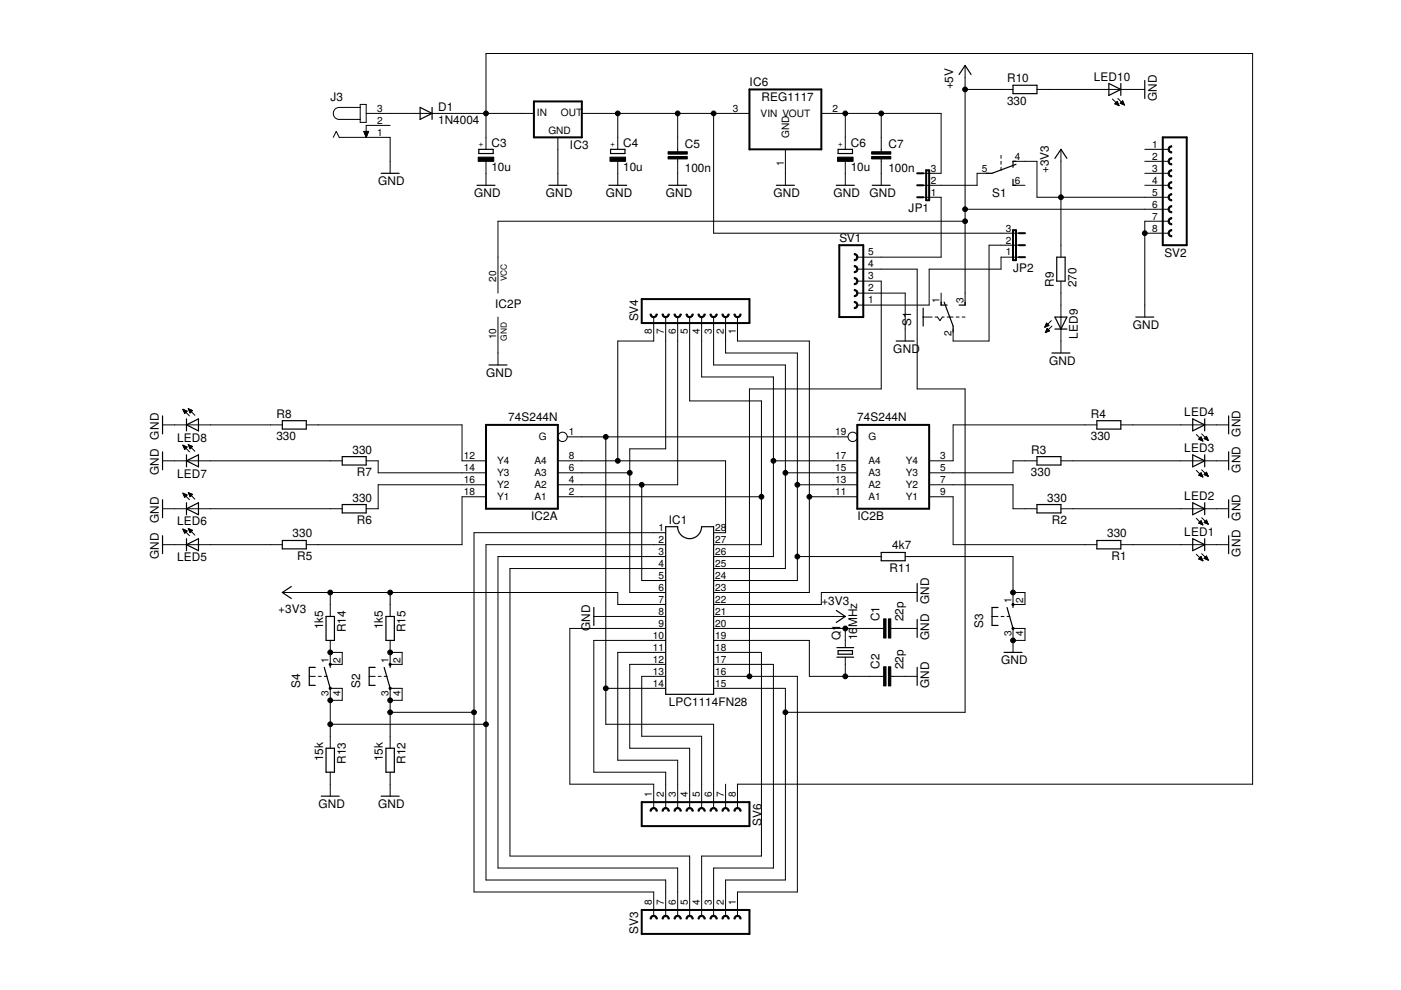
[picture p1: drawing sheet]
<svg xmlns="http://www.w3.org/2000/svg" width="297mm" height="210mm" viewBox="0 0 297 210" stroke-linecap="round" stroke-linejoin="round" font-family="sans-serif">
<g fill="none" stroke="#000" stroke-width=".25">
<path d="M203.3 15.8l1.3-1.9 1.3 1.9M214.8 18.1h5.1v1.8h-5.1zM235.1 17.7l2.5 1.3-2.5 1.2zM237.6 17.7v2.5M242.7 17.1v3.8M80.8 36.7h3.8M89.1 22.8l2.5 1.2-2.5 1.3zM91.6 22.8v2.5M101.1 39.3h3.8M101.5 31.7h3.1v.9h-3.1zM116.4 39.3h3.8M129.1 39.3h3.8"/>
<path d="M129.5 31.7h3v.9h-3zM141.8 39.3h3.8M164.6 39.3h3.8M177.3 39.3h3.8M177.7 31.7h3v.9h-3zM184.9 39.3h3.8M214.8 38v1.3h.6M215.4 34.2h-.6v1.3M215.4 34.8l-5.1 1.9h-1.2M223.7 33.6l1.2-1.9 1.3 1.9M224 54.5h1.8v5.1h-1.8zM103.7 77.4h3.8"/>
<path d="M190 72.3h3.8M195.7 65.3v3.8M199.5 64.1v.6h1.3M200.2 64.1l1.9 5v1.3M204.6 64.1v.6h-1.3M223 74.8h3.8M223.7 67.2h2.5l-1.3 2.6zM223.7 69.8h2.5M240.8 67.2h3.8M34.5 88.2v3.8M34.5 95.8v3.8M39.5 88.8v2.6"/>
<path d="M39.5 96.4v2.6M39.5 90.1l2.6-1.3v2.6zM39.5 97.7l2.6-1.3v2.6zM59.9 89.2h5v1.8h-5zM72.6 96.8h5v1.8h-5zM219.9 96.8h5v1.8h-5zM232.6 89.2h5v1.8h-5zM252.9 88.8l2.5 1.3-2.5 1.3zM252.9 96.4l2.5 1.3-2.5 1.3zM255.4 88.8v2.6M255.4 96.4v2.6M260.5 88.2v3.8"/>
<path d="M260.5 95.8v3.8M34.5 106v3.8M34.5 113.6v3.8M39.5 115.5l2.6-1.3v2.6zM39.5 106.6v2.5M39.5 114.2v2.6M39.5 107.9l2.6-1.3v2.5zM59.9 114.6h5v1.8h-5zM72.6 107h5v1.8h-5zM141.1 111.7h2.6a2.54 2.54 0 0 0 2.5 2.5 2.54 2.54 0 0 0 2.6-2.5h2.5v35.5h-10.2zM186.8 117.1h5.1v1.8h-5.1zM219.9 107h5v1.8h-5z"/>
<path d="M232.6 114.6h5v1.8h-5zM252.9 114.2l2.5 1.3-2.5 1.3zM252.9 106.6l2.5 1.3-2.5 1.2zM255.4 106.6v2.5M255.4 114.2v2.6M260.5 106v3.8M260.5 113.6v3.8M61.8 124.4l-1.9 1.2 1.9 1.3M69.1 130.7h1.8v5.1h-1.8zM81.8 130.7h1.8v5.1h-1.8zM125.9 128.8v3.8M177.3 129.4l1.9 1.3-1.9 1.3"/>
<path d="M177.4 137.3h3.6M177.4 139.3h3.6M177.7 137.9h3v.8h-3zM194.5 123.7v3.8M194.5 131.3v3.8M211.6 128.8h-1.3v3.8h1.3M212.9 138.3h3.8M213.5 128.8l1.3 4.4M214.8 128.2v.6M66.8 141.5h-1.2v3.8h1.2M68.7 141.5l1.3 4.4M69.1 158.6h1.8v5.1h-1.8z"/>
<path d="M70 140.9v.6M79.5 141.5h-1.2v3.8h1.2M81.4 141.5l1.3 4.4M81.8 158.6h1.8v5.1h-1.8zM82.7 140.9v.6M194.5 141.5v3.8M68.1 168.8h3.8M80.8 168.8h3.8"/>
</g>
<g fill="none" stroke="#000" stroke-width=".21">
<path d="M204.6 19h10.2M204.6 13.9v50.8M219.9 19h22.8M70.7 29.1l.6-1.2 .6 1.2h10.8v7.6M76.4 22.8h-4.5a1.27 1.27 0 0 0-1.2 1.2 1.27 1.27 0 0 0 1.2 1.3h4.5M76.4 22.1h1.2v3.9h-1.2zM77.1 27.9h1l-.5 1.2zM77.2 27.9h.9M77.2 28h.9M77.3 28.2h.7M77.3 28.3h.7M77.4 28.4h.5"/>
<path d="M77.4 28.5h.5M77.4 28.7h.4M77.5 28.8h.3M77.6 28.9h.1M77.6 29h.1M77.6 24h35.6M82.7 26.6h-5.1v2.5M103 31.7v-20.4h162.6v155h-109.2v5M103 34.2v5.1M118.3 29.1v10.2M123.4 24h35.5M131 24v7.7"/>
<path d="M131 34.2v5.1M143.7 24v8.2M143.7 33.7v5.6M151.3 24v25.4h64.7M166.5 31.7v7.6M174.1 24h25.4v12.7h-3.8M179.2 24v7.7M179.2 34.2v5.1M186.8 24v8.2M186.8 33.7v5.6M209.7 36.7h-2.5v2.6h-11.5M212.2 32.9v.7"/>
<path d="M212.2 34.2v.6M212.2 35.5v.6M214.8 34.2h5.1v7.6h27.9M214.8 39.3h2.5M224.9 31.7v22.8M235.9 21l1.4 1.4M236.4 22l.5-.5 .4 .9zM236.4 22h.7M236.5 21.9h.5M236.6 21.8h.4M236.7 22.1h.5M236.7 21.7h.2"/>
<path d="M236.9 21.5h.1M236.9 22.3h.3M237 20.9l1.4 1.4M237.2 22.4h.1M237.5 21.9l.9 .4M237.5 21.9l.5-.5 .4 .9M237.5 21.9h.7M237.6 21.8h.6M237.7 21.7h.4M237.8 22h.5M237.9 21.5h.2M238 21.4h.1"/>
<path d="M238.1 22.1h.2M238.4 22.3h.1M242.7 31.7h5.1M242.7 34.2h5.1M242.7 36.7h5.1M242.7 39.3h5.1M181.8 59.6h5v22.9h-27.9v60.9M181.8 57.1h12.7v25.4h10.1v68.5h-38.1M195.7 41.8h3.8v12.7h-17.7M204.6 44.4h43.2M204.6 46.9h-99v15.2M216 54.5h-3.8v2.6h-15.2v7.6h-15.2"/>
<path d="M216 52h-6.3v20.3h-7.6v-2.5M224.9 59.6v15.2M242.7 49.4h5.1M247.8 46.9h-5.1v20.3M105.6 67.2v10.2M138.6 67.2v5.1h-7.6v25.4M141.1 67.2v28h-7.6v30.4h7.6M143.7 67.2v35.6h-25.4M146.2 67.2v17.8h15.2v30.5h-10.1M148.8 67.2v12.7h15.2v38.1h-12.7M151.3 67.2v10.2h15.2v43.1h-15.2M153.8 67.2v7.6h15.3v48.3h-17.8"/>
<path d="M156.4 67.2v5.1h15.2v53.3h-20.3M181.8 62.1h10.1v10.2M195.7 67.2h1.9M198.3 67.2h.5l.5 .8 .5-.8h.4M199.5 62.1v2.6M200.8 67.2h1.3M202.7 67.2h.6M204 67.2h.6M221.6 69.3h.1M221.6 69.2h.4M221.6 69.1h.6M221.6 70.5h.1"/>
<path d="M221.7 68.9h.6M221.7 70.4h.2M221.7 68.8h.5M221.7 70.3h.5M221.8 68.7h.3M221.8 70.1h.7M221.8 68.6h.2M221.8 70h.6M221.9 68.5l.5 .5-.9 .4zM221.9 69.9h.4M222 69.8h.2M222 69.7h.1"/>
<path d="M222.5 70.1l-.5-.5-.4 .9M222.5 70.1l-.9 .4M222.9 68l-1.4 1.4M223 69.1l-1.4 1.4M34.5 97.7h38.1M34.5 90.1h25.4M38.8 94.4l1.4 1.4M38.8 94.4h.1M38.8 94.4l.9 .4M38.8 94.4l.4 .9 .5-.5M38.8 86.8l1.4 1.4M38.8 86.8l.9 .4"/>
<path d="M38.8 86.8l.4 .9M38.8 86.8h.1M38.8 94.5h.3M38.8 86.9h.3M38.9 94.6h.4M38.9 87h.5M38.9 94.8h.7M38.9 87.2h.8M39 94.9h.6M39 87.3h.5M39.1 95h.4M39.1 87.4h.3"/>
<path d="M39.1 95.1h.2M39.1 87.5h.2M39.1 95.2h.1M39.2 87.7h.1M39.7 87.2l-.5 .5M39.9 94.3l1.4 1.4M39.9 94.3l.9 .4-.5 .5M39.9 94.3l.4 .9M39.9 94.3h.1M39.9 86.7l1.4 1.4M39.9 86.7l.9 .3M39.9 86.7l.4 .8 .5-.5"/>
<path d="M39.9 86.7h.1M40 94.4h.2M40 86.8h.3M40 94.5h.5M40 86.9h.6M40.1 94.6h.7M40.1 87h.7M40.1 94.8h.6M40.2 87.2h.5M40.2 94.9h.4M40.2 87.3h.4M40.2 95h.3"/>
<path d="M40.3 87.4h.1M40.3 95.1h.1M40.3 87.5h.1M64.9 90.1h33.1v7.6h5M77.6 97.7h2.6v2.5h22.8M118.3 97.7h35.5v15.2h-2.5M120.2 92.6h59.6M128.4 92.6v61h22.9v17.7M164 97.7h17.8M219.9 97.7h-5.1v2.5h-17.8M224.9 97.7h35.6M232.6 90.1h-30.5v7.6h-5.1"/>
<path d="M237.6 90.1h22.9M253.6 99.7l1.4 1.4M253.6 92.1l1.4 1.4M254.1 93.1l.6-.5 .3 .9zM254.2 93.1h.6M254.3 93.2h.6M254.3 92.9h.5M254.4 92.8h.3M254.6 93.3h.4M254.6 92.7h.1M254.8 99.6l1.4 1.4M254.8 92l1.4 1.4"/>
<path d="M254.9 93.4h.1M255.3 93l.5-.5 .4 .9zM255.3 92.9h.7M255.5 93.1h.6M255.5 92.8h.4M255.6 92.7h.3M255.7 92.6h.1M255.7 93.2h.4M256 93.3h.1M34.5 115.5h25.4M34.5 107.9h38.1M38.8 112.2l1.4 1.4"/>
<path d="M38.8 112.2l.9 .4M38.8 112.2l.4 .9 .5-.5M38.8 104.6l1.4 1.4M38.8 104.6l.9 .3-.5 .6zM38.8 112.2h.2M38.8 104.6h.2M38.9 112.4h.3M38.9 104.8h.4M38.9 112.5h.6M38.9 104.9h.7M39 112.6h.6M39 105h.6"/>
<path d="M39 112.7h.5M39 105.1h.5M39.1 112.9h.3M39.1 105.3h.2M39.1 113h.1M39.1 105.4h.1M39.9 112.1l1.4 1.4M39.9 112.1l.9 .3-.5 .5zM39.9 104.4l1.4 1.4M39.9 104.4l.9 .4-.5 .5zM40 112.1h.1M40 104.5h.2"/>
<path d="M40 112.2h.4M40 104.6h.4M40.1 112.4h.6M40.1 104.8h.6M40.1 112.5h.6M40.1 104.9h.6M40.2 112.6h.4M40.2 105h.4M40.2 112.7h.3M40.2 105.1h.3M40.3 112.9h.1M40.3 105.3h.1"/>
<path d="M103 105.3h-5v10.2h-33.1M103 102.8h-22.8v5.1h-2.6M118.3 105.3h43.1M118.3 100.2h15.2M136.1 102.8v20.3h5M141.1 112.9h-40.6v76.2h38.1v5.1M141.1 115.5h-38.1v71.1h38.1v7.6M141.1 118h-35.5v66h38.1v10.2M166.5 100.2h15.3M169.1 118h17.7M169.1 102.8h12.7M171.6 105.3h10.2"/>
<path d="M191.9 118h22.9v10.2h2.5v-2.6h-2.5M197 105.3h5.1v10.2h30.5M197 102.8h17.8v5.1h5.1M224.9 107.9h35.6M237.6 115.5h22.9M253.6 117.5l1.4 1.4M253.6 109.9l1.4 1.4M254.1 118.5l.9 .4M254.1 118.5l.6-.5 .3 .9M254.1 118.5h.8M254.1 110.9l.6-.5 .3 .9zM254.1 100.8l.6-.6 .3 .9z"/>
<path d="M254.2 110.9h.7M254.2 100.7h.6M254.3 118.4h.5M254.3 110.8h.5M254.3 100.8h.6M254.3 100.5h.5M254.4 110.7h.4M254.4 118.3h.4M254.4 118.6h.5M254.5 111h.4M254.5 100.4h.2M254.5 110.6h.2"/>
<path d="M254.5 118.2h.2M254.5 100.9h.4M254.6 100.3h.1M254.6 110.4h.1M254.6 118h.1M254.7 118.8h.3M254.8 111.2h.2M254.8 117.4l1.4 1.4M254.8 109.8l1.4 1.4M254.8 101h.2M255 118.9h.1M255.3 118.4l.5-.5 .4 .9z"/>
<path d="M255.3 100.6l.5-.5 .4 .9zM255.3 118.4h.7M255.4 110.8h.6M255.4 100.5h.6M255.4 110.7h.6M255.4 118.3h.6M255.4 100.7h.6M255.5 100.4h.4M255.5 110.6h.4M255.5 118.2h.4M255.6 118.5h.5M255.6 100.3h.3"/>
<path d="M255.6 110.9h.5M255.6 110.4h.3M255.7 118h.2M255.7 100.8h.4M255.7 100.2h.1M255.7 110.3h.1M255.8 117.9h.1M255.8 110.3l-.5 .5 .9 .4M255.8 110.3l.4 .9M255.9 118.6h.2M255.9 111h.2M256 100.9h.1"/>
<path d="M256.2 118.8h.1M59.9 125.6h71.1v2.6h10.1M70 135.8v5.1h2.6v-2.6h-2.6M70 125.6v5.1M82.7 135.8v5.1h2.6v-2.6h-2.6M82.7 125.6v5.1M125.9 130.7h15.2M141.1 120.5h-33v61h38.1v12.7M141.1 133.2h-20.3v33.1h17.8v5M141.1 135.8h-15.2v27.9h15.2v7.6M141.1 138.3h-10.1v22.9h12.7v10.1M151.3 130.7h27.9"/>
<path d="M151.3 133.2h36M151.3 135.8h20.3v7.6h15.7M151.3 138.3h10.1v43.2h-12.6v12.7M179.2 133.2v4.1M179.2 139.3v4.1M188.9 133.2h5.6M194.5 125.6h-20.4v2.6h-22.8M210.3 130.7h1.3M212.2 130.7h.7M213.5 130.7h.6M214.8 135.8h2.5v-2.6h-2.5v5.1M65.6 143.4h1.2"/>
<path d="M67.5 143.4h.6M68.7 143.4h.7M70 148.5h2.6v-2.6h-2.6v12.7M70 153.6h33M78.3 143.4h1.2M80.2 143.4h.6M81.4 143.4h.7M82.7 148.5h2.6v-2.6h-2.6v12.7M82.7 151h17.8M128.4 145.9h12.7M141.1 140.9h-7.6v17.7h12.7v12.7M141.1 143.4h-5v12.7h12.7v15.2"/>
<path d="M151.3 140.9h12.7v43.1h-12.7v10.2M151.3 143.4h17.8v45.7h-12.7v5.1M151.3 145.9h15.2v40.7h-12.7v7.6M188.9 143.4h5.6M70 163.7v5.1M82.7 163.7v5.1M153.8 166.3v5"/>
<circle cx="119.3" cy="92.6" r=".99"/>
<circle cx="180.8" cy="92.6" r=".99"/>
</g>
<path d="M101.4 33.3h3.3v.9h-3.3zM129.3 33.3h3.3v.9h-3.3zM141.6 33.2h4.1v.5h-4.1zM141.6 32.2h4.1v.5h-4.1zM177.6 33.3h3.3v.9h-3.3zM184.8 33.2h4.1v.5h-4.1zM184.8 32.2h4.1v.5h-4.1zM187.3 131.2h.6v4.1h-.6zM188.4 131.2h.5v4.1h-.5zM187.3 141.4h.6v4h-.6zM188.4 141.4h.5v4h-.5z" fill="#000" stroke="#000" stroke-width=".21"/>
<g fill="none" stroke="#000" stroke-width=".42">
<path d="M158.9 19h15.2v12.7h-15.2zM113.2 21.5h10.2v7.6h-10.2zM194.5 36.7h1.2M194.5 39.3h1.2M196.4 36.1h.6v6.4h-.6zM246.5 29.1h5.1v22.9h-5.1zM177.9 52h5.1v15.2h-5.1zM194.5 41.8h1.2M214.8 48.8h.6v6.4h-.6zM216 52h1.3M216 49.4h1.3M216 54.5h1.3"/>
<path d="M136.1 63.4h22.8v5.1h-22.8zM103 90.1h15.3v17.8h-15.3zM181.8 90.1h15.2v17.8h-15.2zM136.1 170.1h22.8v5.1h-22.8zM136.1 192.9h22.8v5.1h-22.8z"/>
<circle cx="214.8" cy="128.2" r=".13"/>
<circle cx="214.8" cy="133.2" r=".13"/>
<circle cx="70" cy="145.9" r=".13"/>
<circle cx="70" cy="140.9" r=".13"/>
<circle cx="82.7" cy="145.9" r=".13"/>
<circle cx="82.7" cy="140.9" r=".13"/>
</g>
<g fill="#000" stroke="#000" stroke-width=".21">
<path d="M247.9 36.2l.5-.2v.2a.51 .51 0 0 0-.5 .5 .51 .51 0 0 0 .5 .6v.2a.76 .76 0 0 1-.7-.5 .76 .76 0 0 1 .2-.8z" fill-rule="evenodd"/>
<path d="M247.9 33.7l.5-.3v.3a.51 .51 0 0 0-.5 .5 .51 .51 0 0 0 .5 .5v.3a.76 .76 0 0 1-.7-.5 .76 .76 0 0 1 .2-.8z" fill-rule="evenodd"/>
<path d="M247.9 31.1l.5-.2v.3a.51 .51 0 0 0-.5 .5 .51 .51 0 0 0 .5 .5v.2a.76 .76 0 0 1-.7-.4 .76 .76 0 0 1 .2-.9z" fill-rule="evenodd"/>
<path d="M247.9 38.7l.5-.2v.3a.51 .51 0 0 0-.5 .5 .51 .51 0 0 0 .5 .5v.2a.76 .76 0 0 1-.7-.4 .76 .76 0 0 1 .2-.9z" fill-rule="evenodd"/>
<path d="M181.1 53.8a.76 .76 0 0 1 .8 .7 .76 .76 0 0 1-.8 .8v-.3a.51 .51 0 0 0 .5-.5 .51 .51 0 0 0-.5-.5z" fill-rule="evenodd"/>
<path d="M181.1 56.3a.76 .76 0 0 1 .8 .8 .76 .76 0 0 1-.8 .7v-.2a.51 .51 0 0 0 .5-.5 .51 .51 0 0 0-.5-.5z" fill-rule="evenodd"/>
<path d="M247.9 41.3l.5-.2v.2a.51 .51 0 0 0-.5 .5 .51 .51 0 0 0 .5 .5v.3a.76 .76 0 0 1-.7-.5 .76 .76 0 0 1 .2-.8z" fill-rule="evenodd"/>
<path d="M247.9 48.9l.5-.2v.2a.51 .51 0 0 0-.5 .5 .51 .51 0 0 0 .5 .6v.2a.76 .76 0 0 1-.7-.5 .76 .76 0 0 1 .2-.8z" fill-rule="evenodd"/>
<path d="M247.9 46.4l.5-.3v.3a.51 .51 0 0 0-.5 .5 .51 .51 0 0 0 .5 .5v.3a.76 .76 0 0 1-.7-.5 .76 .76 0 0 1 .2-.8z" fill-rule="evenodd"/>
<path d="M247.9 43.8l.5-.2v.3a.51 .51 0 0 0-.5 .5 .51 .51 0 0 0 .5 .5v.2a.76 .76 0 0 1-.7-.4 .76 .76 0 0 1 .2-.9z" fill-rule="evenodd"/>
<path d="M137.8 66.6h.3a.51 .51 0 0 0 .5 .5 .51 .51 0 0 0 .5-.5h.3a.76 .76 0 0 1-.8 .8 .76 .76 0 0 1-.8-.8z" fill-rule="evenodd"/>
<path d="M140.4 66.6h.2a.51 .51 0 0 0 .5 .5 .51 .51 0 0 0 .5-.5h.3a.76 .76 0 0 1-.8 .8 .76 .76 0 0 1-.7-.8z" fill-rule="evenodd"/>
<path d="M142.9 66.6h.3a.51 .51 0 0 0 .5 .5 .51 .51 0 0 0 .5-.5h.2a.76 .76 0 0 1-.7 .8 .76 .76 0 0 1-.8-.8z" fill-rule="evenodd"/>
<path d="M145.5 66.6h.2a.51 .51 0 0 0 .5 .5 .51 .51 0 0 0 .5-.5h.3a.76 .76 0 0 1-.8 .8 .76 .76 0 0 1-.7-.8z" fill-rule="evenodd"/>
<path d="M148 66.6h.3a.51 .51 0 0 0 .5 .5 .51 .51 0 0 0 .5-.5h.2a.76 .76 0 0 1-.7 .8 .76 .76 0 0 1-.8-.8z" fill-rule="evenodd"/>
<path d="M150.5 66.6h.3a.51 .51 0 0 0 .5 .5 .51 .51 0 0 0 .5-.5h.3a.76 .76 0 0 1-.8 .8 .76 .76 0 0 1-.8-.8z" fill-rule="evenodd"/>
<path d="M153.1 66.6h.2a.51 .51 0 0 0 .5 .5 .51 .51 0 0 0 .5-.5h.3a.76 .76 0 0 1-.8 .8 .76 .76 0 0 1-.7-.8z" fill-rule="evenodd"/>
<path d="M155.6 66.6h.3a.5 .5 0 0 0 .5 .5 .5 .5 0 0 0 .5-.5h.2a.75 .75 0 0 1-.7 .8 .75 .75 0 0 1-.8-.8z" fill-rule="evenodd"/>
<path d="M181.1 58.8a.76 .76 0 0 1 .8 .8 .76 .76 0 0 1-.8 .8v-.3a.51 .51 0 0 0 .5-.5 .51 .51 0 0 0-.5-.5z" fill-rule="evenodd"/>
<path d="M181.1 61.4a.76 .76 0 0 1 .8 .7 .76 .76 0 0 1-.8 .8v-.2a.51 .51 0 0 0 .5-.6 .51 .51 0 0 0-.5-.5z" fill-rule="evenodd"/>
<path d="M181.1 63.9a.76 .76 0 0 1 .8 .8 .76 .76 0 0 1-.8 .7v-.2a.51 .51 0 0 0 .5-.5 .51 .51 0 0 0-.5-.5z" fill-rule="evenodd"/>
<path d="M138 171.4a.78 .78 0 0 1 .9-.1 .78 .78 0 0 1 .5 .7h-.3a.51 .51 0 0 0-.5-.5 .51 .51 0 0 0-.5 .5h-.3z" fill-rule="evenodd"/>
<path d="M140.6 171.4a.78 .78 0 0 1 .8-.1 .78 .78 0 0 1 .5 .7h-.3a.51 .51 0 0 0-.5-.5 .51 .51 0 0 0-.5 .5h-.2z" fill-rule="evenodd"/>
<path d="M143.1 171.4a.78 .78 0 0 1 .9-.1 .78 .78 0 0 1 .4 .7h-.2a.51 .51 0 0 0-.5-.5 .51 .51 0 0 0-.5 .5h-.3z" fill-rule="evenodd"/>
<path d="M145.7 171.4a.78 .78 0 0 1 .8-.1 .78 .78 0 0 1 .5 .7h-.3a.51 .51 0 0 0-.5-.5 .51 .51 0 0 0-.5 .5h-.2z" fill-rule="evenodd"/>
<path d="M148.2 171.4a.78 .78 0 0 1 .8-.1 .78 .78 0 0 1 .5 .7h-.2a.51 .51 0 0 0-.5-.5 .51 .51 0 0 0-.5 .5h-.3z" fill-rule="evenodd"/>
<path d="M150.7 171.4a.78 .78 0 0 1 .9-.1 .78 .78 0 0 1 .5 .7h-.3a.51 .51 0 0 0-.5-.5 .51 .51 0 0 0-.5 .5h-.3z" fill-rule="evenodd"/>
<path d="M153.3 171.4a.78 .78 0 0 1 .8-.1 .78 .78 0 0 1 .5 .7h-.3a.51 .51 0 0 0-.5-.5 .51 .51 0 0 0-.5 .5h-.2z" fill-rule="evenodd"/>
<path d="M155.8 171.4a.76 .76 0 0 1 .9-.1 .76 .76 0 0 1 .4 .7h-.2a.5 .5 0 0 0-.5-.5 .5 .5 0 0 0-.5 .5h-.3z" fill-rule="evenodd"/>
<path d="M138 194.3a.77 .77 0 0 1 .9-.2 .77 .77 0 0 1 .5 .7h-.3a.51 .51 0 0 0-.5-.5 .51 .51 0 0 0-.5 .5h-.3z" fill-rule="evenodd"/>
<path d="M140.6 194.3a.77 .77 0 0 1 .8-.2 .77 .77 0 0 1 .5 .7h-.3a.51 .51 0 0 0-.5-.5 .51 .51 0 0 0-.5 .5h-.2z" fill-rule="evenodd"/>
<path d="M143.1 194.3a.77 .77 0 0 1 .9-.2 .77 .77 0 0 1 .4 .7h-.2a.51 .51 0 0 0-.5-.5 .51 .51 0 0 0-.5 .5h-.3z" fill-rule="evenodd"/>
<path d="M145.7 194.3a.77 .77 0 0 1 .8-.2 .77 .77 0 0 1 .5 .7h-.3a.51 .51 0 0 0-.5-.5 .51 .51 0 0 0-.5 .5h-.2z" fill-rule="evenodd"/>
<path d="M148.2 194.3a.77 .77 0 0 1 .9-.2 .77 .77 0 0 1 .4 .7h-.2a.51 .51 0 0 0-.5-.5 .51 .51 0 0 0-.5 .5h-.3z" fill-rule="evenodd"/>
<path d="M150.7 194.3a.77 .77 0 0 1 .9-.2 .77 .77 0 0 1 .5 .7h-.3a.51 .51 0 0 0-.5-.5 .51 .51 0 0 0-.5 .5h-.3z" fill-rule="evenodd"/>
<path d="M153.3 194.3a.77 .77 0 0 1 .8-.2 .77 .77 0 0 1 .5 .7h-.3a.51 .51 0 0 0-.5-.5 .51 .51 0 0 0-.5 .5h-.2z" fill-rule="evenodd"/>
<path d="M155.8 194.3a.75 .75 0 0 1 .9-.2 .75 .75 0 0 1 .4 .7h-.2a.5 .5 0 0 0-.5-.5 .5 .5 0 0 0-.5 .5h-.3z" fill-rule="evenodd"/>
<circle cx="204.6" cy="19" r=".51"/>
<circle cx="103" cy="24" r=".51"/>
<circle cx="131" cy="24" r=".51"/>
<circle cx="143.7" cy="24" r=".51"/>
<circle cx="151.3" cy="24" r=".51"/>
<circle cx="179.2" cy="24" r=".51"/>
<circle cx="186.8" cy="24" r=".51"/>
<circle cx="204.6" cy="44.4" r=".51"/>
<circle cx="204.6" cy="46.9" r=".51"/>
<circle cx="224.9" cy="41.8" r=".51"/>
<circle cx="242.7" cy="49.4" r=".51"/>
<circle cx="128.4" cy="92.6" r=".51"/>
<circle cx="131" cy="97.7" r=".51"/>
<circle cx="164" cy="97.7" r=".51"/>
<circle cx="133.5" cy="100.2" r=".51"/>
<circle cx="136.1" cy="102.8" r=".51"/>
<circle cx="161.4" cy="105.3" r=".51"/>
<circle cx="166.5" cy="100.2" r=".51"/>
<circle cx="169.1" cy="102.8" r=".51"/>
<circle cx="169.1" cy="118" r=".51"/>
<circle cx="171.6" cy="105.3" r=".51"/>
<circle cx="70" cy="138.3" r=".51"/>
<circle cx="70" cy="125.6" r=".51"/>
<circle cx="82.7" cy="125.6" r=".51"/>
<circle cx="82.7" cy="138.3" r=".51"/>
<circle cx="179.2" cy="133.2" r=".51"/>
<circle cx="214.8" cy="125.6" r=".51"/>
<circle cx="214.8" cy="135.8" r=".51"/>
<circle cx="70" cy="153.6" r=".51"/>
<circle cx="70" cy="148.5" r=".51"/>
<circle cx="82.7" cy="148.5" r=".51"/>
<circle cx="82.7" cy="151" r=".51"/>
<circle cx="100.5" cy="151" r=".51"/>
<circle cx="103" cy="153.6" r=".51"/>
<circle cx="128.4" cy="145.9" r=".51"/>
<circle cx="158.9" cy="143.4" r=".51"/>
<circle cx="166.5" cy="151" r=".51"/>
<circle cx="179.2" cy="143.4" r=".51"/>
</g>
<g font-size="2.5">
<text x="213.5" y="17.5">R10</text>
<text x="231.9" y="17.2">LED10</text>
<text x="70" y="21.5">J3</text>
<text x="92.9" y="23.6">D1</text>
<text x="158.9" y="18.3">IC6</text>
<text x="161.5" y="21.5">REG1117</text>
<text x="202.1" y="19" transform="rotate(-90 202.1 19)">+5V</text>
<text x="213.5" y="22.3">330</text>
<text x="245.3" y="21.5" transform="rotate(-90 245.3 21.5)">GND</text>
<text x="92.9" y="26.4">1N4004</text>
<text x="104.2" y="31.2">C3</text>
<text x="120.8" y="31.7">IC3</text>
<text x="132.1" y="31.2">C4</text>
<text x="145.2" y="31.3">C5</text>
<text x="180.4" y="31.2">C6</text>
<text x="188.4" y="31.3">C7</text>
<text x="80.2" y="39.3">GND</text>
<text x="100.5" y="41.8">GND</text>
<text x="104.2" y="36.3">10u</text>
<text x="115.8" y="41.8">GND</text>
<text x="128.4" y="41.8">GND</text>
<text x="132.1" y="36.3">10u</text>
<text x="141.1" y="41.8">GND</text>
<text x="145.2" y="36.4">100n</text>
<text x="164" y="41.8">GND</text>
<text x="176.7" y="41.8">GND</text>
<text x="180.4" y="36.3">10u</text>
<text x="184.3" y="41.8">GND</text>
<text x="188.4" y="36.4">100n</text>
<text x="210.4" y="41.8">S1</text>
<text x="222.4" y="36.7" transform="rotate(-90 222.4 36.7)">+3V3</text>
<text x="192.6" y="44.9">JP1</text>
<text x="178" y="51.2">SV1</text>
<text x="214.8" y="57.6">JP2</text>
<text x="246.9" y="54.5">SV2</text>
<text x="105" y="65.3">IC2P</text>
<text x="223.4" y="60.9" transform="rotate(-90 223.4 60.9)">R9</text>
<text x="228.2" y="60.9" transform="rotate(-90 228.2 60.9)">270</text>
<text x="135.3" y="68.1" transform="rotate(-90 135.3 68.1)">SV4</text>
<text x="193.2" y="69.1" transform="rotate(-90 193.2 69.1)">S1</text>
<text x="228.5" y="71.8" transform="rotate(-90 228.5 71.8)">LED9</text>
<text x="240.2" y="69.8">GND</text>
<text x="189.4" y="74.8">GND</text>
<text x="222.4" y="77.4">GND</text>
<text x="103.1" y="79.9">GND</text>
<text x="58.6" y="88.6">R8</text>
<text x="107.8" y="89.3">74S244N</text>
<text x="181.8" y="89.3">74S244N</text>
<text x="231.3" y="88.6">R4</text>
<text x="251.1" y="88.3">LED4</text>
<text x="33.7" y="93.2" transform="rotate(-90 33.7 93.2)">GND</text>
<text x="37.5" y="93.6">LED8</text>
<text x="58.6" y="93.4">330</text>
<text x="231.3" y="93.4">330</text>
<text x="251.1" y="95.9">LED3</text>
<text x="263" y="92.6" transform="rotate(-90 263 92.6)">GND</text>
<text x="33.7" y="100.8" transform="rotate(-90 33.7 100.8)">GND</text>
<text x="37.5" y="101.3">LED7</text>
<text x="74.7" y="96.2">330</text>
<text x="75.7" y="101">R7</text>
<text x="218.6" y="101">330</text>
<text x="218.6" y="96.2">R3</text>
<text x="263" y="100.2" transform="rotate(-90 263 100.2)">GND</text>
<text x="74.7" y="106.3">330</text>
<text x="222" y="106.3">330</text>
<text x="251.1" y="106.1">LED2</text>
<text x="33.7" y="111" transform="rotate(-90 33.7 111)">GND</text>
<text x="37.5" y="111.4">LED6</text>
<text x="62" y="114">330</text>
<text x="75.7" y="111.1">R6</text>
<text x="112.6" y="110.3">IC2A</text>
<text x="141.8" y="111">IC1</text>
<text x="181.8" y="110.3">IC2B</text>
<text x="223" y="111.1">R2</text>
<text x="234.7" y="114">330</text>
<text x="251.1" y="113.7">LED1</text>
<text x="263" y="110.4" transform="rotate(-90 263 110.4)">GND</text>
<text x="33.7" y="118.6" transform="rotate(-90 33.7 118.6)">GND</text>
<text x="37.5" y="119">LED5</text>
<text x="63" y="118.8">R5</text>
<text x="189.2" y="116.5">4k7</text>
<text x="235.7" y="118.8">R1</text>
<text x="263" y="118" transform="rotate(-90 263 118)">GND</text>
<text x="188.6" y="121.3">R11</text>
<text x="59" y="130">+3V3</text>
<text x="174.1" y="128.2">+3V3</text>
<text x="186.5" y="131.7" transform="rotate(-90 186.5 131.7)">C1</text>
<text x="191.5" y="131.7" transform="rotate(-90 191.5 131.7)">22p</text>
<text x="197" y="128.2" transform="rotate(-90 197 128.2)">GND</text>
<text x="68.5" y="133.5" transform="rotate(-90 68.5 133.5)">1k5</text>
<text x="73.3" y="134" transform="rotate(-90 73.3 134)">R14</text>
<text x="81.2" y="133.5" transform="rotate(-90 81.2 133.5)">1k5</text>
<text x="86" y="134" transform="rotate(-90 86 134)">R15</text>
<text x="125.1" y="133.8" transform="rotate(-90 125.1 133.8)">GND</text>
<text x="178.2" y="135.8" transform="rotate(-90 178.2 135.8)">Q1</text>
<text x="181.8" y="135.8" transform="rotate(-90 181.8 135.8)">16</text>
<text x="181.8" y="133" transform="rotate(-90 181.8 133)">MHz</text>
<text x="197" y="135.8" transform="rotate(-90 197 135.8)">GND</text>
<text x="208.4" y="133.2" transform="rotate(-90 208.4 133.2)">S3</text>
<text x="186.5" y="141.9" transform="rotate(-90 186.5 141.9)">C2</text>
<text x="191.5" y="141.9" transform="rotate(-90 191.5 141.9)">22p</text>
<text x="212.3" y="140.9">GND</text>
<text x="63.7" y="145.9" transform="rotate(-90 63.7 145.9)">S4</text>
<text x="76.4" y="145.9" transform="rotate(-90 76.4 145.9)">S2</text>
<text x="141.8" y="149.8">LPC1114FN28</text>
<text x="197" y="145.9" transform="rotate(-90 197 145.9)">GND</text>
<text x="68.5" y="161.4" transform="rotate(-90 68.5 161.4)">15k</text>
<text x="73.3" y="162" transform="rotate(-90 73.3 162)">R13</text>
<text x="81.2" y="161.4" transform="rotate(-90 81.2 161.4)">15k</text>
<text x="86" y="162" transform="rotate(-90 86 162)">R12</text>
<text x="67.5" y="171.3">GND</text>
<text x="80.2" y="171.3">GND</text>
<text x="161.4" y="175.1" transform="rotate(-90 161.4 175.1)">SV6</text>
<text x="135.3" y="198" transform="rotate(-90 135.3 198)">SV3</text>
</g>
<g font-size="2.1">
<text x="80" y="23.7">3</text>
<text x="155.4" y="23.7">3</text>
<text x="176.5" y="23.7">2</text>
<text x="80" y="26.2">2</text>
<text x="80" y="28.8">1</text>
<text x="113.8" y="24.7">IN</text>
<text x="116.3" y="28.4">GND</text>
<text x="118.9" y="24.7">OUT</text>
<text x="161.3" y="24.8">VIN VOUT</text>
<text x="167.3" y="29.3" transform="rotate(-90 167.3 29.3)">GND</text>
<text x="166.2" y="35.2" transform="rotate(-90 166.2 35.2)">1</text>
<text x="215.1" y="33.9">4</text>
<text x="244.3" y="31.3">1</text>
<text x="244.3" y="33.9">2</text>
<text x="197.4" y="41.5">1</text>
<text x="197.4" y="38.9">2</text>
<text x="197.4" y="36.4">3</text>
<text x="208.2" y="36.4">5</text>
<text x="215.1" y="38.9">6</text>
<text x="244.3" y="36.4">3</text>
<text x="244.3" y="38.9">4</text>
<text x="244.3" y="41.5">5</text>
<text x="244.3" y="44">6</text>
<text x="244.3" y="46.6">7</text>
<text x="213.2" y="51.6">2</text>
<text x="213.2" y="49.1">3</text>
<text x="244.3" y="49.1">8</text>
<text x="105.2" y="59.8" transform="rotate(-90 105.2 59.8)">20</text>
<text x="184.1" y="59.2">3</text>
<text x="184.1" y="56.7">4</text>
<text x="184.1" y="54.2">5</text>
<text x="213.2" y="54.2">1</text>
<text x="184.1" y="64.3">1</text>
<text x="184.1" y="61.8">2</text>
<text x="199.2" y="64.3" transform="rotate(-90 199.2 64.3)">1</text>
<text x="204.3" y="64.3" transform="rotate(-90 204.3 64.3)">3</text>
<text x="105.2" y="71.9" transform="rotate(-90 105.2 71.9)">10</text>
<text x="138.2" y="70.7" transform="rotate(-90 138.2 70.7)">8</text>
<text x="140.8" y="70.7" transform="rotate(-90 140.8 70.7)">7</text>
<text x="143.3" y="70.7" transform="rotate(-90 143.3 70.7)">6</text>
<text x="145.9" y="70.7" transform="rotate(-90 145.9 70.7)">5</text>
<text x="148.4" y="70.7" transform="rotate(-90 148.4 70.7)">4</text>
<text x="150.9" y="70.7" transform="rotate(-90 150.9 70.7)">3</text>
<text x="153.5" y="70.7" transform="rotate(-90 153.5 70.7)">2</text>
<text x="156" y="70.7" transform="rotate(-90 156 70.7)">1</text>
<text x="201.7" y="71.3" transform="rotate(-90 201.7 71.3)">2</text>
<text x="114.3" y="93.4">G</text>
<text x="120.6" y="92.3">1</text>
<text x="177.1" y="92.3">19</text>
<text x="184.1" y="93.4">G</text>
<text x="98.3" y="97.3">12</text>
<text x="98.3" y="99.9">14</text>
<text x="105.4" y="98.5">Y4</text>
<text x="105.4" y="101">Y3</text>
<text x="113.3" y="101">A3</text>
<text x="113.3" y="98.5">A4</text>
<text x="120.6" y="99.9">6</text>
<text x="120.6" y="97.3">8</text>
<text x="177.1" y="99.9">15</text>
<text x="177.1" y="97.3">17</text>
<text x="184.1" y="101">A3</text>
<text x="184.1" y="98.5">A4</text>
<text x="192" y="98.5">Y4</text>
<text x="192" y="101">Y3</text>
<text x="199.3" y="97.3">3</text>
<text x="199.3" y="99.9">5</text>
<text x="98.3" y="102.4">16</text>
<text x="98.3" y="105">18</text>
<text x="105.4" y="103.5">Y2</text>
<text x="105.4" y="106.1">Y1</text>
<text x="113.3" y="106.1">A1</text>
<text x="113.3" y="103.5">A2</text>
<text x="120.6" y="105">2</text>
<text x="120.6" y="102.4">4</text>
<text x="177.1" y="105">11</text>
<text x="177.1" y="102.4">13</text>
<text x="184.1" y="106.1">A1</text>
<text x="184.1" y="103.5">A2</text>
<text x="192" y="103.5">Y2</text>
<text x="192" y="106.1">Y1</text>
<text x="199.3" y="102.4">7</text>
<text x="199.3" y="105">9</text>
<text x="139.6" y="112.6">1</text>
<text x="151.6" y="112.6">28</text>
<text x="139.6" y="115.1">2</text>
<text x="139.6" y="117.7">3</text>
<text x="151.6" y="117.7">26</text>
<text x="151.6" y="115.1">27</text>
<text x="139.6" y="120.2">4</text>
<text x="139.6" y="122.7">5</text>
<text x="139.6" y="125.3">6</text>
<text x="151.6" y="125.3">23</text>
<text x="151.6" y="122.7">24</text>
<text x="151.6" y="120.2">25</text>
<text x="139.6" y="127.8">7</text>
<text x="139.6" y="130.4">8</text>
<text x="151.6" y="130.4">21</text>
<text x="151.6" y="127.8">22</text>
<text x="214.4" y="127.8" transform="rotate(-90 214.4 127.8)">1</text>
<text x="217" y="127.8" transform="rotate(-90 217 127.8)">2</text>
<text x="138.4" y="135.4">10</text>
<text x="138.4" y="138">11</text>
<text x="139.6" y="132.9">9</text>
<text x="151.6" y="138">18</text>
<text x="151.6" y="135.4">19</text>
<text x="151.6" y="132.9">20</text>
<text x="214.4" y="134.8" transform="rotate(-90 214.4 134.8)">3</text>
<text x="217" y="134.8" transform="rotate(-90 217 134.8)">4</text>
<text x="69.7" y="140.5" transform="rotate(-90 69.7 140.5)">1</text>
<text x="72.2" y="140.5" transform="rotate(-90 72.2 140.5)">2</text>
<text x="82.4" y="140.5" transform="rotate(-90 82.4 140.5)">1</text>
<text x="84.9" y="140.5" transform="rotate(-90 84.9 140.5)">2</text>
<text x="138.4" y="140.5">12</text>
<text x="138.4" y="143.1">13</text>
<text x="151.6" y="143.1">16</text>
<text x="151.6" y="140.5">17</text>
<text x="69.7" y="147.5" transform="rotate(-90 69.7 147.5)">3</text>
<text x="72.2" y="147.5" transform="rotate(-90 72.2 147.5)">4</text>
<text x="82.4" y="147.5" transform="rotate(-90 82.4 147.5)">3</text>
<text x="84.9" y="147.5" transform="rotate(-90 84.9 147.5)">4</text>
<text x="138.4" y="145.6">14</text>
<text x="151.6" y="145.6">15</text>
<text x="138.2" y="169" transform="rotate(-90 138.2 169)">1</text>
<text x="140.8" y="169" transform="rotate(-90 140.8 169)">2</text>
<text x="143.3" y="169" transform="rotate(-90 143.3 169)">3</text>
<text x="145.9" y="169" transform="rotate(-90 145.9 169)">4</text>
<text x="148.4" y="169" transform="rotate(-90 148.4 169)">5</text>
<text x="150.9" y="169" transform="rotate(-90 150.9 169)">6</text>
<text x="153.5" y="169" transform="rotate(-90 153.5 169)">7</text>
<text x="156" y="169" transform="rotate(-90 156 169)">8</text>
<text x="138.2" y="191.9" transform="rotate(-90 138.2 191.9)">8</text>
<text x="140.8" y="191.9" transform="rotate(-90 140.8 191.9)">7</text>
<text x="143.3" y="191.9" transform="rotate(-90 143.3 191.9)">6</text>
<text x="145.9" y="191.9" transform="rotate(-90 145.9 191.9)">5</text>
<text x="148.4" y="191.9" transform="rotate(-90 148.4 191.9)">4</text>
<text x="150.9" y="191.9" transform="rotate(-90 150.9 191.9)">3</text>
<text x="153.5" y="191.9" transform="rotate(-90 153.5 191.9)">2</text>
<text x="156" y="191.9" transform="rotate(-90 156 191.9)">1</text>
</g>
<g font-size="1.8">
<text x="102.5" y="31.3" transform="rotate(-90 102.5 31.3)">+</text>
<text x="130.4" y="31.3" transform="rotate(-90 130.4 31.3)">+</text>
<text x="178.6" y="31.3" transform="rotate(-90 178.6 31.3)">+</text>
<text x="107.5" y="59.6" transform="rotate(-90 107.5 59.6)">VCC</text>
<text x="107.5" y="72.3" transform="rotate(-90 107.5 72.3)">GND</text>
</g>
</svg>
